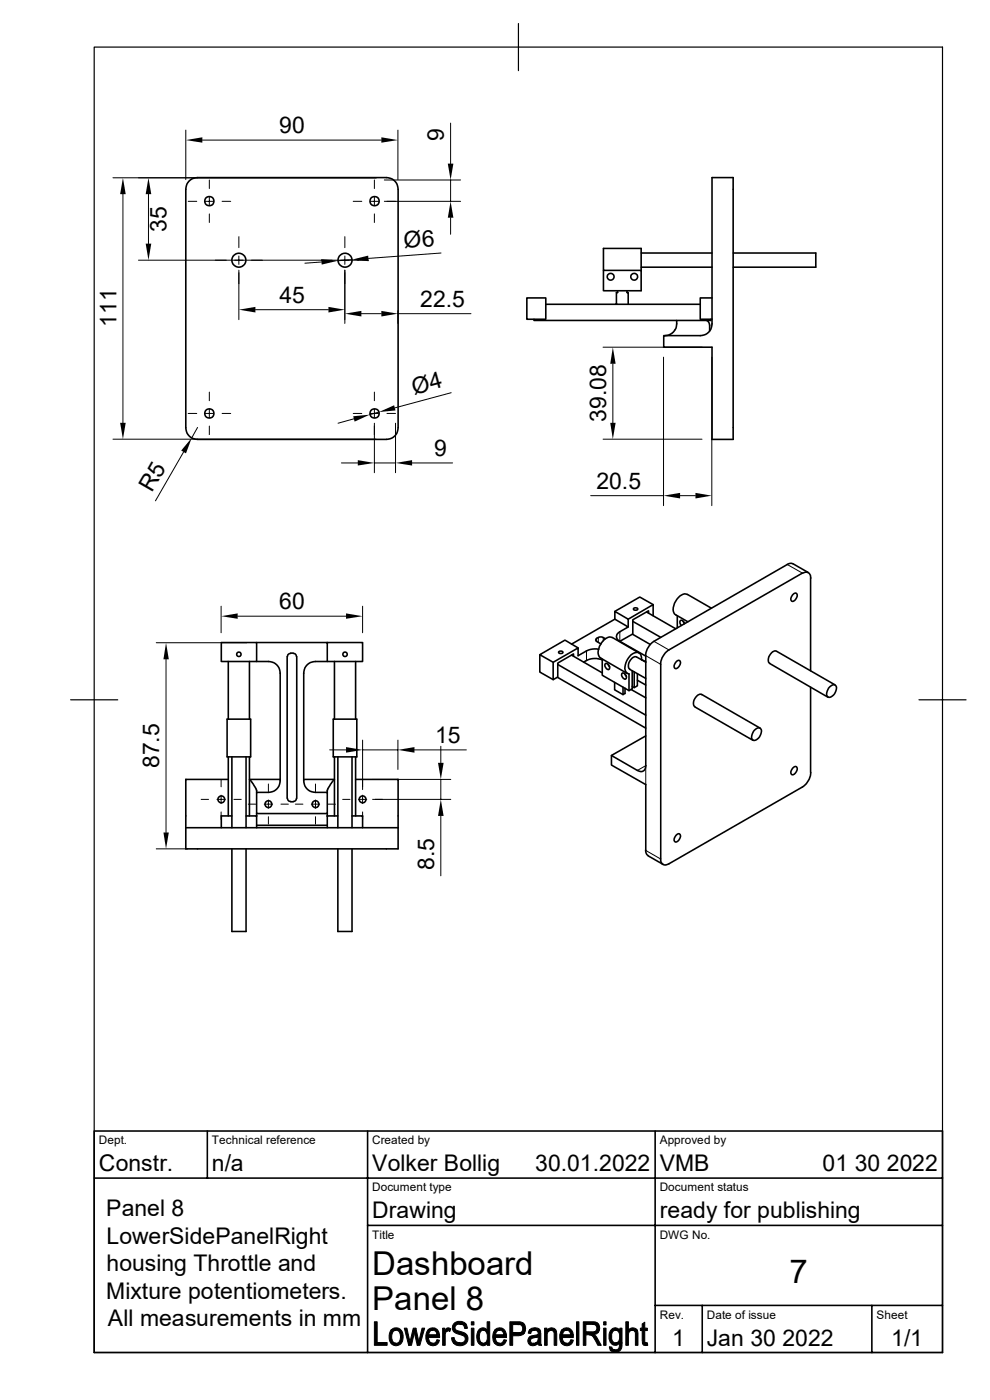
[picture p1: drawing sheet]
<svg xmlns="http://www.w3.org/2000/svg" width="210mm" height="297mm" viewBox="0 0 210 297" stroke-linecap="round" stroke-linejoin="round" font-family="sans-serif">
<g fill="none" stroke="#000" stroke-width=".34">
<path d="M40.1 38.4l.7-.5 1.1-.2h40.1a2.46 2.46 0 0 1 2.5 2.5v50.5a2.46 2.46 0 0 1-2.5 2.5h-40.1a2.46 2.46 0 0 1-2.5-2.5v-50.5l.3-1.2zM151 37.7h4.5v55.5h-4.5v-19.5h-10.2v-2.5h7.7a2.46 2.46 0 0 0 2.5-2.5zM128 57.4v4.3h8v-4.3h-8v-4.7h8v4.7M136 53.7h15M136 56.7h15M155.5 53.7h17.6v3h-17.6M111.8 63.2h4v4.5h-4zM113.3 67.7v.3h37.5v-.3M115.8 64.6h32.7M131 61.7v.4h-.2v2.5M133 61.7v.4h.3v2.5M143.6 68a2.41 2.41 0 0 1-.6 2.2l-.8 .7-1.1 .3"/>
<path d="M149.9 68a2.46 2.46 0 0 1 .6 2.1v.1M151 63.2h-2.5v4.5h2.5M168.2 119.6l-.3-.1-.7 .1-28.5 16.5a4.1 4.1 0 0 0-1.8 3M168.3 119.6l3.1 1.9M46.9 136.3h7.5v4h-7.5zM54.4 136.3h15v4h7.5v-4h-7.5M62.9 139.3a1.01 1.01 0 0 0-1-.7 1.01 1.01 0 0 0-.9 .7l-.1 30 .4 .7 .4 .1M62.9 139.3v30M114.5 138.9v3.7l2.8 1.6M118.5 138.3l.4-.2 .5 .2a.42 .42 0 0 1-.4 .4 .42 .42 0 0 1-.5-.4zM121.2 139l6.6 3.7M122.6 137.5l-2.8-1.7-5.3 3.1 2.8 1.6"/>
<path d="M126.5 136.1l1 .5M126.6 135.5l-.2 .3 .2 .3M127 137.8l-1.4-.1a6.5 6.5 0 0 0-3 1.4v-1.6l-5.3 3v3.7l1-.6v-2.9l3.4-2v.5M127.4 139.6l5.7 3.3M127.8 139.8v3.5l5.6 3.2 .7-.4v-3.8M127.9 135.3l-.6-.2-.8 .3M128 135.3l.4 .2M129.9 135.3a2.17 2.17 0 0 0-2.5 1.4l-.4 .9a1.59 1.59 0 0 0 .4 2M129.9 135.3l5.7 3.2M130.4 131.4v-1.7l2.9 1.7v1.6M131.5 136.1l5.5 3.1M131.5 136.1a1.08 1.08 0 0 1-.7-1.1 1.08 1.08 0 0 1 .7-1l1.8-1-2.9-1.6-9.2 5.3"/>
<path d="M134.2 134.5l3.8 2.2M134.2 131.8l6 3.4M134.4 129.1l.3-.2 .6 .2a.42 .42 0 0 1-.5 .4 .42 .42 0 0 1-.4-.4zM135 139.4a1.41 1.41 0 0 0-1.6 1.1l-.1 .9 .3 .5M135.1 139.4l1.9 1.1M136.1 140a1.14 1.14 0 0 0-.4-1.4 1.14 1.14 0 0 0-1.5 .1 3.4 3.4 0 0 0-1.4 3.8l.6 .5v3.5M136.1 139.9l.9 .5M137 139.1v23.3a1.09 1.09 0 0 1-.5 1.2 1.09 1.09 0 0 1-1.3-.2l-5.5-3.1 7.3-4.2M137.2 129.8l6.1 3.6M137.6 130.1v-.5l-3.4 1.9v3l-2.7 1.6M138.6 130.6v-2.3l-5.3 3.1M138.6 128.3l-2.9-1.6-5.3 3"/>
<path d="M143.7 130.6v2.6M144.9 131.8l.3 .5-.2-.4a.43 .43 0 0 0-.6-.3 .43 .43 0 0 0-.1 .7l.2 .4M145.8 126.1a2.17 2.17 0 0 0-2.5 1.5l-.3 .8a1.59 1.59 0 0 0 .3 2l2.6 1.5M145.8 126.1l5.1 2.9M164.7 138.2a1.41 1.41 0 0 0-1.6 1.1l-.1 .9 .3 .5M164.8 138.2l12.3 7.1M168.4 126l.3-.2a.66 .66 0 0 1 .2 1.2l-.2 .2a.53 .53 0 0 1-.7 .3 .53 .53 0 0 1-.1-.8zM172 122.6v19.7M172 122.6a1.11 1.11 0 0 0-.5-1.1 1.11 1.11 0 0 0-1.3 .1l-28.3 16.3a4.1 4.1 0 0 0-1.8 3M48.2 152.6h5v8h-5zM48.4 140.3v12.3M52.9 140.3v12.3"/>
<path d="M54.4 140.3h2.5a2.46 2.46 0 0 1 2.5 2.5v22.8a2.46 2.46 0 0 1-2.5 2.5h-2.5v4.5h15v-4.5h-2.5a2.46 2.46 0 0 1-2.5-2.5v-22.8a2.46 2.46 0 0 1 2.5-2.5h2.5M70.7 152.6h5v8h-5zM71 140.3v12.3M75.4 140.3v12.3M118.2 143.7l18.8 10.8M118.3 141l18.7 10.7M127.8 140a4 4 0 0 0-4 .5M128.4 140.9a.71 .71 0 0 1 .7 .1 .71 .71 0 0 1 .2 .7v.2a.71 .71 0 0 1-.8-.1 .71 .71 0 0 1-.2-.7zM129 140.9l.3 .6M130.4 144.8v1.5l1.8 1.1 .4-.3v-1.1M131.9 142.9a.71 .71 0 0 1 .8 .1 .71 .71 0 0 1 .2 .8l-.1 .1a.71 .71 0 0 1-.7-.1 .71 .71 0 0 1-.2-.7zM132.2 145.8v1.6"/>
<path d="M132.5 143l.4 .5M133.6 142l3.4 1.9M133.9 146.3l3.1 1.7M134.5 142.5v3.4M135.2 142.9v2.6l-.7 .4-.4-.3M135.2 144.3l1.8 1M140.2 140.9v41.3M143.6 140.3l.4-.2a.66 .66 0 0 1 .1 1.1l-.1 .3a.53 .53 0 0 1-.8 .3 .53 .53 0 0 1-.1-.8zM148.8 147.4a1.41 1.41 0 0 0-1.6 1.1l-.1 .9 .3 .5 12.3 7.2M148.8 147.3l12.4 7.2M160.1 154.9l.2-.2a.69 .69 0 0 1 .9-.2 .69 .69 0 0 1 .3 .9 1.73 1.73 0 0 1-1.7 1.6 1.53 1.53 0 0 1 .3-2.1zM163.3 140.8l12.3 7.1"/>
<path d="M172 145.8v18.1M176 145.8l.2-.3a.69 .69 0 0 1 .9-.2 .69 .69 0 0 1 .3 .9 1.73 1.73 0 0 1-1.7 1.7 1.53 1.53 0 0 1 .3-2.1zM39.4 175.6h45.1M39.4 175.6v4.5h45.1v-4.5M48.4 165.4h-9v10.2M48.4 160.6v12.5M49.2 160.6v15M49.2 173.1h-2.3v2.5M52.2 160.6v15M52.2 173.1h2.2M52.9 165.4h6.5M52.9 160.6v12.5"/>
<path d="M53.2 165.6l1.1 1.7 .1 .8M54.4 175.1h15M54.4 172.6v3M61.7 170.1h.5M62.9 169.3l-.2 .5-.5 .3M64.4 165.4h6.6M69.4 172.6v3M69.4 173.1h2.3M70.7 165.6l-1.1 1.7-.2 .8M71 160.6v12.5M71.7 160.6v15M74.7 160.6v15"/>
<path d="M74.7 173.1h2.2v2.5M75.4 165.4h9.1v10.2M75.4 160.6v12.5M129.7 160.3v2l7.3 4.2v13.9M143.6 177l.4-.1a.66 .66 0 0 1 .1 1.1l-.1 .3a.53 .53 0 0 1-.8 .3 .53 .53 0 0 1-.1-.8zM168.4 162.8l.3-.2a.66 .66 0 0 1 .2 1.1l-.2 .3a.53 .53 0 0 1-.7 .3 .53 .53 0 0 1-.1-.8zM172 163.9a4.1 4.1 0 0 1-1.8 3.1l-28.3 16.3a1.09 1.09 0 0 1-1.2 .1 1.09 1.09 0 0 1-.6-1.2M49.2 180.1v17.5h3v-17.5M71.7 180.1v17.5h3v-17.5M136.9 180.4l.2 .7 .4 .4M137.5 181.6l3.2 1.8M20 239.9h179.9v47h-179.9z"/>
<path d="M44 239.9v10M78 239.9v47M139 239.9v47M20 249.9h179.9M78 260h121.9M139 276.9h60.9M149 276.9v10M185 276.9v10"/>
<circle cx="44.4" cy="42.7" r=".98"/>
<circle cx="50.7" cy="55.2" r="1.49"/>
<circle cx="73.2" cy="55.2" r="1.49"/>
<circle cx="79.4" cy="42.7" r=".98"/>
<circle cx="129.5" cy="58.7" r=".73"/>
<circle cx="134.5" cy="58.7" r=".73"/>
<circle cx="44.4" cy="87.7" r=".98"/>
<circle cx="79.4" cy="87.7" r=".98"/>
<circle cx="50.7" cy="138.8" r=".47"/>
<circle cx="73.2" cy="138.8" r=".47"/>
<circle cx="46.9" cy="169.6" r=".72"/>
<circle cx="56.9" cy="170.6" r=".72"/>
<circle cx="66.9" cy="170.6" r=".72"/>
<circle cx="76.9" cy="169.6" r=".72"/>
</g>
<g fill="none" stroke="#000" stroke-width=".21">
<path d="M24 37.7h55.8M39.4 27.6v10.5M42.9 29.7h38M44.4 38.2v1.8M79.4 38.2v1.8M81.5 38.2h16.2M84.4 27.6v10.5M95.6 26.1v8.6M95.6 38.2v4.5M26.1 41.2v48.5M29.4 55.2h48.8M31.5 41.2v10.5"/>
<path d="M39.9 42.7h1.8M43.5 42.7h1.8M44.4 41.8v1.8M44.4 45.4v1.8M47.1 42.7h1.8M50.7 50.2v2.3M50.7 54.3v1.8M50.7 57.3v10.5M68.2 55.6l-3.5 .2M73.2 50.2v2.3M73.2 54.3v1.8M73.2 57.3v11.3"/>
<path d="M74.7 55.1l-3 .2M74.9 42.7h1.9M78.5 42.7h1.8M79.4 41.8v1.8M79.4 45.4v1.8M81.5 42.7h16.2M93.6 53.7l-15.5 1.1M95.6 46.2v3.5M54.2 65.7h15.5M76.7 66.5h4.2M84.4 65.9v2.7M84.4 66.5h15.5"/>
<path d="M127.9 73.7h21M130 77.2v12.5M140.8 75.8v31.5M151 75.8v31.5M24 93.2h55.8M38.9 95.9l-5.9 10.4M39.9 87.7h1.8M41.9 90.7l-1.2 2.2M43.5 87.7h1.8M44.4 83.2v1.8M44.4 86.8v1.8M44.4 90.4v1.8"/>
<path d="M47.1 87.7h1.8M72.4 98.2h3.5M74.9 87.7h1.9M75.1 88.9l-3.4 .9M78.5 87.7h1.8M79.4 83.2v1.8M79.4 86.8v1.8M79.4 89.8v10.5M79.4 98.2h4.5M80.4 87.4l-2 .6M82.1 87.7h1.8M83.9 89.8v10.5"/>
<path d="M87.4 98.2h8.6M95.7 83.3l-11.9 3.2M127.9 93.2h21M125.3 105.2h15.5M144.3 105.2h3.2M167 119.8l3.2 1.8M33.1 136.4h19.2M35.2 139.9v36.7M46.9 128.6v5.6M50.4 130.7h23M76.9 128.6v5.6M124.4 138.1v2"/>
<path d="M126.5 135.4v.7M126.9 135.3v1M128 135.3v.7M131.5 134v2.1M137 139.1l3.2 1.8M138.7 136.1l3.2 1.8M69.9 159.1h3.5M76.9 157v10.5M76.9 159.1h7.5M84.4 157v6.2M87.9 159.1h11M93.5 158.3v3.5"/>
<path d="M42.7 169.6h1.5M46 169.6h1.8M46.9 165.4v1.5M46.9 168.7v1.8M46.9 172.3v1.6M49.6 169.6h1.6M52.7 170.6h1.5M56 170.6h1.8M56.9 166.3v1.6M56.9 169.7v1.8M56.9 173.3v1.5M59.6 170.6h1.6"/>
<path d="M62.7 170.6h1.6M66 170.6h1.8M66.9 166.3v1.6M66.9 169.7v1.8M66.9 173.3v1.5M69.6 170.6h1.6M72.7 169.6h1.6M76 169.6h1.8M76.9 168.7v1.8M76.9 172.3v1.6M79 169.6h16.6M79 165.4h16.6"/>
<path d="M93.5 165.4v4.2M93.5 173.1v12.7M135.2 163.4l1.8-1v4.1M33.1 180.1h6.7M137 180.4l3.2 1.8"/>
</g>
<path d="M20 10h179.9v276.9h-179.9zM110 5v10M15 148.5h10M194.9 148.5h10" fill="none" stroke="#000" stroke-width=".25"/>
<g fill="#000" stroke="#000" stroke-width=".21">
<path d="M79.4 280.4h.6v4.4h2.1v.6h-2.7z" fill-rule="evenodd"/>
<path d="M82.9 282.2h1.1a1.53 1.53 0 0 0-.7 2.3l.4 .4 .3 .1h-1a2.62 2.62 0 0 1-.1-2.8z" fill-rule="evenodd"/>
<path d="M83 282.1a1.55 1.55 0 0 1 1.9-.1 1.55 1.55 0 0 1 .6 1.7 1.48 1.48 0 0 1-.8 1.6 1.48 1.48 0 0 1-1.7-.3h1a1.53 1.53 0 0 0 .8-2.3l-.7-.5h-1.2z" fill-rule="evenodd"/>
<path d="M85.8 281.8h.5l.7 2.8-.3 .8z" fill-rule="evenodd"/>
<path d="M88.2 281.8l.6 2.8-.3 .8-.6-2.8z" fill-rule="evenodd"/>
<path d="M87.7 281.8h.5l-.9 3.6h-.6z" fill-rule="evenodd"/>
<path d="M89.5 281.8h.6l-1 3.6h-.6z" fill-rule="evenodd"/>
<path d="M90.7 282.2h1.1l-.6 .3-.3 .8h2.3l.1 .1v.4h-2.4l.4 1 .6 .2h-1.1a2.55 2.55 0 0 1-.1-2.8z" fill-rule="evenodd"/>
<path d="M90.8 282.2a1.4 1.4 0 0 1 1.6-.4 1.4 1.4 0 0 1 .8 1.5h-2.3h1.8a.89 .89 0 0 0-.9-1.1z" fill-rule="evenodd"/>
<path d="M90.8 285h1.2l.4-.2 .3-.6 .5 .1a1.38 1.38 0 0 1-1 1.2 1.38 1.38 0 0 1-1.4-.5z" fill-rule="evenodd"/>
<path d="M93.9 281.8h.5v.5h.6a1.01 1.01 0 0 0-.6 1.2v1.9h-.5z" fill-rule="evenodd"/>
<path d="M94.7 281.8l.4-.1 .5 .2-.2 .6-.3-.2h-.7z" fill-rule="evenodd"/>
<path d="M95.8 283.8h.6a1.15 1.15 0 0 0 1.2 1.1h-1.4z" fill-rule="evenodd"/>
<path d="M96.2 280.9a1.84 1.84 0 0 1 2.6 0h-1.3a.77 .77 0 0 0-1 .7 .77 .77 0 0 0 .9 .8 1.74 1.74 0 0 1 1.9 1.7 1.81 1.81 0 0 1-3.1 .8h1.4a.86 .86 0 0 0 1.1-.7 .86 .86 0 0 0-.9-1 1.83 1.83 0 0 1-1.8-1.5z" fill-rule="evenodd"/>
<path d="M97.5 280.9h1.3l.3 .9-.5 .1v-.2a.87 .87 0 0 0-1.1-.8z" fill-rule="evenodd"/>
<path d="M100 281.8h.5v3.6h-.5z" fill-rule="evenodd"/>
<path d="M100 280.4h.5v.7h-.5z" fill-rule="evenodd"/>
<path d="M101.7 282a1.03 1.03 0 0 1 1.6 .2h-.8a1.62 1.62 0 0 0-.7 2.2l.3 .4 .4 .2h-.9a2.48 2.48 0 0 1 .1-3z" fill-rule="evenodd"/>
<path d="M101.6 285l1.8-.1a1.05 1.05 0 0 1-1.8 .1z" fill-rule="evenodd"/>
<path d="M103.3 280.4h.6v5h-.5v-.5h-.6a1.72 1.72 0 0 0-.1-2.7h-.2h.8z" fill-rule="evenodd"/>
<path d="M104.9 282.2h1.1l-.5 .2-.4 .9h2.3v.5h-2.3l.4 1 .5 .2h-1.1a2.51 2.51 0 0 1 0-2.8z" fill-rule="evenodd"/>
<path d="M105 282.1a1.42 1.42 0 0 1 1.6-.3 1.42 1.42 0 0 1 .8 1.5h-2.3h1.8l-.2-.7-.2-.2-.4-.2h-1.2z" fill-rule="evenodd"/>
<path d="M104.9 285h1.3l.4-.3 .3-.5 .5 .1a1.42 1.42 0 0 1-1 1.2 1.42 1.42 0 0 1-1.5-.5z" fill-rule="evenodd"/>
<path d="M108.2 280.4h2.1l.7 .3 .3 .3h-2.5v1.8l2.4 .1-.8 .4-1.6 .1v2h-.6z" fill-rule="evenodd"/>
<path d="M109.9 281h1.4a1.79 1.79 0 0 1-.1 1.9l-2.4-.1h1.1a.9 .9 0 0 0 1-.9 .9 .9 0 0 0-1-.9z" fill-rule="evenodd"/>
<path d="M112.2 282.3l1.2-.1-.5 .1-.3 .6-.5-.1z" fill-rule="evenodd"/>
<path d="M112.3 283.6h1.9l-.2 .1a1.45 1.45 0 0 0-1.5 .7 .53 .53 0 0 0 .7 .6l.9 .1a1.15 1.15 0 0 1-1.6 .3 1.15 1.15 0 0 1-.4-1.6z" fill-rule="evenodd"/>
<path d="M112.4 282.1a1.45 1.45 0 0 1 2.3 .3v2.6l.2 .4h-.6l-.1-.5h-.7l.6-.5 .1-.8-1.8-.1 1.1-.2a.53 .53 0 0 0 .7-.4 .53 .53 0 0 0-.5-.7z" fill-rule="evenodd"/>
<path d="M113.2 285l1-.1-.1 .2z" fill-rule="evenodd"/>
<path d="M115.5 281.8h.5v.5h.5l-.4 .7v2.4h-.6z" fill-rule="evenodd"/>
<path d="M116.1 282.2h.8z" fill-rule="evenodd"/>
<path d="M116.2 282a1.14 1.14 0 0 1 1.4-.1 1.14 1.14 0 0 1 .5 1.3v2.2h-.5v-2.2a.77 .77 0 0 0-.7-1h-.8z" fill-rule="evenodd"/>
<path d="M119.1 282.2h1.1l-.7 .4-.2 .7h2.3v.5h-2.3l.2 .8 .7 .4h-1.1a2.75 2.75 0 0 1 0-2.8z" fill-rule="evenodd"/>
<path d="M119.2 282.1a1.41 1.41 0 0 1 1.6-.3 1.41 1.41 0 0 1 .8 1.5h-2.3h1.8v-.2l-.4-.7-.4-.2h-1.2z" fill-rule="evenodd"/>
<path d="M119.1 285h1.3l.5-.4 .2-.4 .5 .1a1.43 1.43 0 0 1-1 1.1 1.43 1.43 0 0 1-1.5-.4z" fill-rule="evenodd"/>
<path d="M122.3 280.4h.5v5h-.5z" fill-rule="evenodd"/>
<path d="M123.7 280.4l2.6 .1 .7 .5h-2.7v1.6l2.6 .1-.8 .4-1.8 .1v2.2h-.6z" fill-rule="evenodd"/>
<path d="M125 283.2l1-.1 .3 .2 1.3 2.1h-.8l-.5-1a1.73 1.73 0 0 0-1.3-1.2z" fill-rule="evenodd"/>
<path d="M125.7 281h1.3l.2 .9-.3 .8-2.6-.1h1.2a.85 .85 0 0 0 1.1-.7 .85 .85 0 0 0-.9-.9z" fill-rule="evenodd"/>
<path d="M128.1 281.8h.5v3.6h-.5z" fill-rule="evenodd"/>
<path d="M128.1 280.4h.5v.7h-.5z" fill-rule="evenodd"/>
<path d="M129.3 285.7l.5 .1a.66 .66 0 0 0 .7 .6h-1z" fill-rule="evenodd"/>
<path d="M129.8 282a1.07 1.07 0 0 1 1.6 .2h-.8a1.53 1.53 0 0 0-.7 2.3l.6 .4h1.5h-.6a1.26 1.26 0 0 1-1.4 .4 1.26 1.26 0 0 1-.8-1.3 2.14 2.14 0 0 1 .6-2z" fill-rule="evenodd"/>
<path d="M130.6 282.2h.9z" fill-rule="evenodd"/>
<path d="M129.5 286.4h1a1.07 1.07 0 0 0 .9-1.5h.6a1.5 1.5 0 0 1-.7 1.8 1.5 1.5 0 0 1-1.8-.3z" fill-rule="evenodd"/>
<path d="M130.7 282.2h.8v-.4h.5v3.1h-1.4a1.52 1.52 0 0 0 .5-2.5z" fill-rule="evenodd"/>
<path d="M132.8 280.4h.5v1.8h1.9h-1.2l-.6 .5-.1 2.7h-.5z" fill-rule="evenodd"/>
<path d="M133.5 282a1.15 1.15 0 0 1 1.7 .2h-1.9z" fill-rule="evenodd"/>
<path d="M134.2 282.2h1l.1 3.2h-.5v-2.4a.65 .65 0 0 0-.6-.8z" fill-rule="evenodd"/>
<path d="M136.2 280.9l.6-.4v1.3h.5v.5h-.5v2.4l.3 .2h-.8l-.1-2.6h-.4v-.5h.4z" fill-rule="evenodd"/>
<path d="M136.3 284.9h1l.1 .5-.4 .1a.6 .6 0 0 1-.7-.6z" fill-rule="evenodd"/>
</g>
<g fill="#000">
<path d="M39.4 29.7l3.5-.6v1.2zM80.9 29.1l3.5 .6-3.5 .6zM95 34.7h1.2l-.6 3.5zM26.1 37.7l.6 3.5h-1.2zM31.5 37.7l.6 3.5h-1.2zM30.9 51.7h1.2l-.6 3.5zM68.2 55l3.5 .3-3.5 .8zM74.7 55.1l3.4-.9 .1 1.2zM95.6 42.7l.6 3.5h-1.2zM50.7 65.7l3.5-.6v1.2zM69.7 65.1l3.5 .6-3.5 .6zM73.2 66.5l3.5-.5v1.1z"/>
<path d="M80.9 66l3.5 .5-3.5 .6zM130 73.7l.6 3.5h-1.1zM25.5 89.7h1.2l-.6 3.5zM40.7 92.9l-1.2 3.3-1.1-.6zM74.9 88.3l3.5-.3-3.2 1.5zM75.9 97.6l3.5 .6-3.5 .6zM80.4 87.4l3.2-1.4 .3 1.1zM83.9 98.2l3.5-.6v1.2zM129.5 89.7h1.1l-.6 3.5zM140.8 105.2l3.5-.6v1.1zM147.5 104.6l3.5 .6-3.5 .5zM35.2 136.4l.6 3.5h-1.1z"/>
<path d="M46.9 130.7l3.5-.6v1.2zM73.4 130.1l3.5 .6-3.5 .6zM73.4 158.5l3.5 .6-3.5 .6zM84.4 159.1l3.5-.6v1.2zM34.7 176.6h1.1l-.6 3.5zM92.9 161.8h1.2l-.6 3.6zM93.5 169.6l.6 3.5h-1.2z"/>
</g>
<g font-size="7">
<text x="79" y="270.5">Dashboard</text>
<text x="167.5" y="272.2">7</text>
<text x="79" y="278">Panel 8</text>
</g>
<g font-size="4.9">
<text x="59.2" y="28.2">90</text>
<text x="94.1" y="30" transform="rotate(-90 94.1 30)">9</text>
<text x="35.3" y="49.2" transform="rotate(-90 35.3 49.2)">35</text>
<text x="85.8" y="52.7" transform="rotate(-4 85.8 52.7)">Ø6</text>
<text x="59.3" y="64.2">45</text>
<text x="89.2" y="65.1">22.5</text>
<text x="24.7" y="69.3" transform="rotate(-90 24.7 69.3)">111</text>
<text x="87.9" y="83.8" transform="rotate(-15 87.9 83.8)">Ø4</text>
<text x="128.6" y="89.5" transform="rotate(-90 128.6 89.5)">39.08</text>
<text x="92.1" y="96.7">9</text>
<text x="32.2" y="104.6" transform="rotate(-60 32.2 104.6)">R5</text>
<text x="126.5" y="103.7">20.5</text>
<text x="59.2" y="129.2">60</text>
<text x="92.3" y="157.6">15</text>
<text x="33.8" y="163" transform="rotate(-90 33.8 163)">87.5</text>
<text x="92.1" y="184.6" transform="rotate(-90 92.1 184.6)">8.5</text>
<text x="21" y="248.5">Constr.</text>
<text x="45" y="248.5">n/a</text>
<text x="79" y="248.5">Volker Bollig</text>
<text x="113.5" y="248.5">30.01.2022</text>
<text x="140" y="248.5">VMB</text>
<text x="174.5" y="248.5">01 30 2022</text>
<text x="22.5" y="257.9">Panel 8</text>
<text x="22.6" y="263.9">LowerSidePanelRight</text>
<text x="79" y="258.4">Drawing</text>
<text x="140" y="258.4">ready for publishing</text>
<text x="22.6" y="269.7">housing Throttle and</text>
<text x="22.5" y="275.5">Mixture potentiometers.</text>
<text x="22.9" y="281.3">All measurements in mm</text>
<text x="142.6" y="285.6">1</text>
<text x="149.9" y="285.5">Jan 30 2022</text>
<text x="189.1" y="285.6">1/1</text>
</g>
<g font-size="2.5">
<text x="21" y="242.7">Dept.</text>
<text x="45" y="242.7">Technical reference</text>
<text x="78.9" y="242.7">Created by</text>
<text x="140" y="242.7">Approved by</text>
<text x="79" y="252.8">Document type</text>
<text x="139.9" y="252.8">Document status</text>
<text x="79" y="262.8">Title</text>
<text x="139.9" y="262.8">DWG No.</text>
<text x="140" y="279.7">Rev.</text>
<text x="149.9" y="279.7">Date of issue</text>
<text x="186" y="279.7">Sheet</text>
</g>
</svg>
